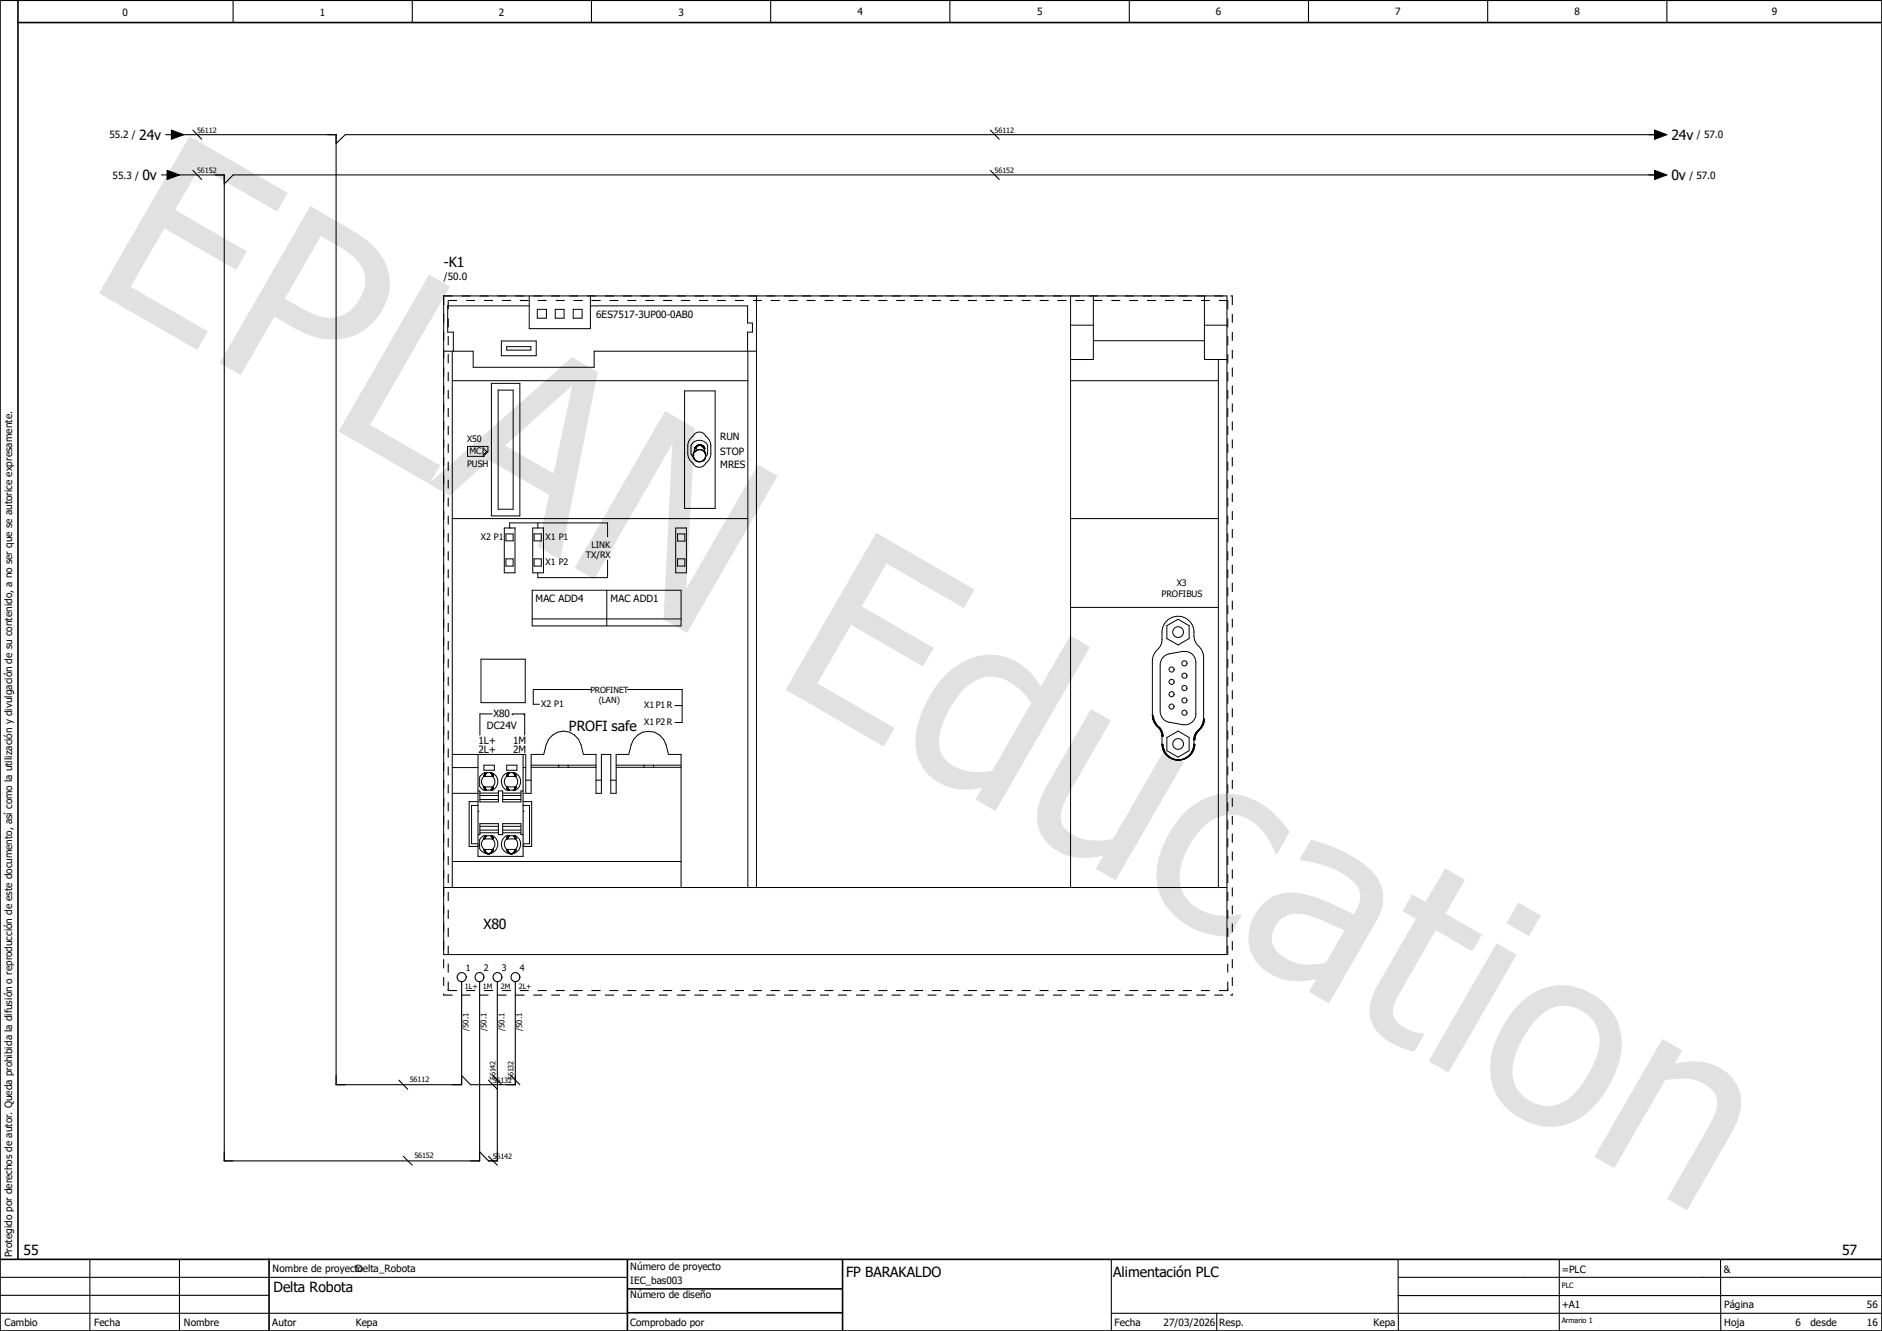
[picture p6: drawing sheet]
<svg xmlns="http://www.w3.org/2000/svg" width="297mm" height="210mm" viewBox="0 0 297 210" stroke-linecap="round" stroke-linejoin="round" font-family="sans-serif">
<path d="M210.1 -.1l-210.1 210.2M0 160.4l70.2 49.6M0 210v.1" fill="none" stroke="#fff" stroke-width=".16"/>
<g fill="none" stroke="#000" stroke-width=".17">
<path d="M36.8 0v3.6M65.1 0v3.6M93.3 0v3.6M121.6 0v3.6M149.9 0v3.6M178.2 0v3.6M206.5 0v3.6M234.8 0v3.6M263.1 0v3.6M14.2 198.7v11.3M28.3 198.7v11.3M175.4 198.8v11.2"/>
<path d="M220.6 198.8l.1 11M246.1 198.8v11.2M271.5 198.8l.1 11.1M0 207.2h99M0 201.5h99M0 204.4h42.5M175.5 207.2h121.5M192 207.2v2.8M220.6 204.4h76.4M220.6 201.5h76.4"/>
</g>
<path d="M0 0h297v210h-297zM2.8 3.6h294.2M2.8 0v198.7M0 198.7h297M42.5 198.7v11.3M99 198.8v11.1M133 198.7v11.3M99 203.4h33.9M99.1 207.1h33.9" fill="none" stroke="#000" stroke-width=".25"/>
<path d="M29.9 21.5l15.5 9-1.7 2.9-12.2-7.1-3.9 6.8 11.4 6.6-1.7 2.9-11.4-6.6-5.3 9.3 12.2 7-1.7 2.9-15.5-8.9zM49 32.5l6.2 3.6a12.1 12.1 0 0 1 5.8 5.9 8.4 8.4 0 0 1-2.2 8.9 9.4 9.4 0 0 1-11.2 1.4l-4.3-2.3-5.3 9.2-3.3-1.9zM50.6 37.3l-5.7 9.8 2.3 1.3a8.8 8.8 0 0 0 5.6 1.7 6.1 6.1 0 0 0 4.7-6.9 7.2 7.2 0 0 0-3.6-4.1zM67.7 43.3l3.3 1.9-12.6 21.9 11.1 6.3-1.7 3-14.4-8.3zM67.6 76.3l22.7-19.9 4 2.3-5.9 29.6-3.5-2 1.8-8.2-9.5-5.5-6.2 5.6zM79.7 70.3l7.7 4.4 2.9-13.9zM105 64.9l4.7 2.7-1.4 25.3 11.3-19.6 3.1 1.8-14.3 24.8-3.7-2.2 1.4-27.6-12.3 21.3-3.1-1.8zM138.3 84.1l15.5 8.9-1.7 2.9-12.2-7-3.9 6.8 11.3 6.5-1.6 2.9-11.4-6.5-5.3 9.2 12.2 7.1-1.7 2.9-15.5-9zM149.4 106.4a9.3 9.3 0 0 1 9.9-2.5 9.8 9.8 0 0 1 5 4.4l4.6-8 3.1 1.8-14.9 25.9-3.1-1.8 1.1-1.9a8.7 8.7 0 0 1-9.1-2.7 8.4 8.4 0 0 1-1-8 18.7 18.7 0 0 1 4.4-7.2zM152.1 108.8a14 14 0 0 0-3.9 8.4 4.8 4.8 0 0 0 4.1 4.4 10.4 10.4 0 0 0 4.3 0l6.2-10.7a9.3 9.3 0 0 0-5.7-4.1 5.9 5.9 0 0 0-5 2zM172.2 111.9l3.1 1.8-6.4 11.1a8.6 8.6 0 0 0-1.5 4.4 4 4 0 0 0 3 3 10.8 10.8 0 0 0 5.2 .2l8.1-13.9 3.1 1.8-10.7 18.6-3.2-1.8 1.2-2.1a9.5 9.5 0 0 1-7.1-.7 6.3 6.3 0 0 1-2.9-8l1.1-2.4zM186.7 128.5a9.4 9.4 0 0 1 12.7-1.5 14.8 14.8 0 0 1 4.1 4.3l-2 3.5-.2-.1a9.9 9.9 0 0 0-4.8-5.7 6.1 6.1 0 0 0-7.2 2.1 12 12 0 0 0-3.1 7.5 6.1 6.1 0 0 0 5.1 5.7 10.3 10.3 0 0 0 4.5 0l.2 .1-2 3.5a12.3 12.3 0 0 1-10.6-6 10 10 0 0 1 .4-9.1l1.6-2.7zM201.9 145.2a3.6 3.6 0 0 0-.3 5 7.5 7.5 0 0 0 7.1 1.8l.5-.1 3-5.1-2.4-1.1a10.6 10.6 0 0 0-6-1.5 3.1 3.1 0 0 0-1.9 1zM206.9 132.5a20.8 20.8 0 0 1 9.9 5.3 6 6 0 0 1 .6 7.3l-7.7 13.2-3.1-1.8 1.1-2a10 10 0 0 1-7.9-1.2 6.7 6.7 0 0 1-1.1-9.9 6.4 6.4 0 0 1 7-2.3 36.2 36.2 0 0 1 7.9 3.2 4.3 4.3 0 0 0 .9-3.8 7.3 7.3 0 0 0-3.8-3.3 22.3 22.3 0 0 0-5.6-1.5zM222.9 141.1l2.1 1.2 3.1-5.3 3.1 1.8-3.1 5.4 5.8 3.3-1.5 2.6-5.8-3.3-5.1 8.9a10.4 10.4 0 0 0-1.7 3.8 2.96 2.96 0 0 0 2 2.7 7.7 7.7 0 0 0 2.8 .9l.2 .1-1.6 2.8-1.2-.4a9.5 9.5 0 0 1-5.2-3.6 5.6 5.6 0 0 1-.1-5.2l.8-1.5 6-10.3-2.2-1.3zM236.2 148.8l3.1 1.8-10.7 18.6-3.1-1.8zM239.6 142.4l3.6 2.1-1.9 3.2-3.6-2zM239.5 158.6a9.2 9.2 0 0 1 13.2-.7 9.2 9.2 0 0 1 2.5 10.8 15.8 15.8 0 0 1-6.3 8 9 9 0 0 1-9.8-.8 9 9 0 0 1-3.4-10.6 18.1 18.1 0 0 1 3.8-6.7zM242.6 160.7a15.1 15.1 0 0 0-3.9 7.7 5.6 5.6 0 0 0 3.4 5.6 5.6 5.6 0 0 0 6.4-1.5 15.5 15.5 0 0 0 3.9-7.7 5.6 5.6 0 0 0-6.9-5.9 6.3 6.3 0 0 0-2.9 1.8zM262.4 163.9l3.1 1.9-1.2 2a9.5 9.5 0 0 1 7.8 1.1 6.2 6.2 0 0 1 2.2 7.5l-1.1 2.5-7 12.1-3.1-1.9 6.1-10.5a11.7 11.7 0 0 0 1.8-4.5 3.6 3.6 0 0 0-2.5-3.3 9.8 9.8 0 0 0-5.7-.3l-8 13.8-3.2-1.8z" fill="#e1e1e1"/>
<g fill="none" stroke="#000" stroke-width=".17">
<path d="M25.5 27.6h.9M26.2 21.3h.9M26.4 26.9l1.9 .7-1.9 .7zM26.9 27.6h8.5v155.6h40.3v-28.3M27.1 20.5l1.9 .8-1.9 .7zM27.6 21.3h25.4v149.9h19.9v-16.3M30.4 20.5l1.4 1.5M30.4 26.9l1.4 1.4M156.3 20.5l1.4 1.5M156.3 26.9l1.4 1.4M261.1 20.5l2 .8-2 .7zM261.1 26.9l2 .7-2 .7z"/>
<path d="M261.6 21.3h-207.1l-1.5 1.3M261.6 27.6h-224.8l-1.4 1.4M78.5 154.9v28.3h-1.4l-1.4-1.5M81.3 154.9v16.3h-7l-1.4-1.5M62.9 170.4l1.4 1.5M77.1 170.4l1.4 1.5M77.8 169.7l1.4 1.5M80.6 169.7l1.4 1.5M63.7 182.5l1.4 1.4M77.1 182.5l1.4 1.4"/>
<circle cx="72.9" cy="154.2" r=".72"/>
<circle cx="75.7" cy="154.2" r=".71"/>
<circle cx="78.5" cy="154.2" r=".71"/>
<circle cx="81.3" cy="154.2" r=".71"/>
</g>
<g fill="none" stroke="#000" stroke-width=".16">
<path d="M70 46.7h123.6v103.9h-123.6zM70 55.4h4.7v2.6h19.1v-2.6h25.6M71.4 55.4v84.6M79.1 53.8h5.5v2.3h-5.5zM80 54.7h3.8v.5h-3.8zM83.5 48.3h-12.8v4.1h.8v3M83.5 46.7v5.2h9.7v-5.2M84.8 48.8h1.4v1.4h-1.4zM87.6 48.8h1.4v1.4h-1.4zM90.5 48.8h1.4v1.4h-1.4zM93.2 48.3h24.8v2.7h.7v1.4h-.7v3M118 55.4v84.6"/>
<path d="M119.4 46.7v93.3M169 46.7v93.3M169 51.3h3.6M172.6 46.7v10h-3.6M172.6 53.8h17.5M190.1 46.7v10h3.5M190.1 51.3h3.5M192.3 56.7v83.3M71.4 60.1h46.6M73.8 70.4h3.2v.9l-.7 .7h-2.5zM76.2 70.7l.6 .5-.6 .6zM76.3 72h.1"/>
<path d="M76.8 71.2h.1M77.6 60.5h4.4v20.9h-4.4zM78.6 61.6h2.4v18.7h-2.4zM108 61.7h4.9v18.5h-4.9zM109.4 72.1l-.3-.5v-1.3a1.48 1.48 0 0 1 2.6 0v1.3l-.4 .5M109.4 71.8h.1M109.4 72.2h.1M109.4 71.7v.4M109.5 68.6a1.1 1.1 0 0 1 1.9 .2 1.84 1.84 0 0 1 .8 1.6 2.83 2.83 0 0 1-.5 2.4l-.3 .3a1.11 1.11 0 0 1-1 .6 1.11 1.11 0 0 1-1.1-.6 1.79 1.79 0 0 1-.8-1.6 2.86 2.86 0 0 1 .6-2.4zM109.5 72.4h.1M109.6 71.3h.1M109.6 70.8h.1"/>
<path d="M109.6 70.7h.1M109.6 70.7l-.2 1M109.7 70.7h.1M109.7 71.2h.1M109.7 70.7h-.1M109.7 70.6h.1M109.7 70.6v.1M109.8 70.5h.1M109.8 71.1h.1M109.8 70.5l-.1 .1M109.9 70.4h.1M109.9 70.4l-.1 .1"/>
<path d="M109.9 72.8h.1M109.9 71h.1M109.9 71l-.4 .4-.1 .3M110 70.4h.1M110 70.3h.1M110 70.3v.1M110.1 70.3h.1M110.2 70.3h.1M110.2 70.2h.1M110.2 70.2v.1M110.2 70.2h.3M110.2 72.9h.1"/>
<path d="M110.2 71h.1M110.3 70.2h.1M110.4 70.2h.1M110.5 70.2h.1M110.5 70.2l.1 .1M110.6 70.3h.1M110.6 71h.1M110.6 71l.4 .1 .3 .4M110.6 71h-.7M110.7 70.3h.1M110.7 70.3l.1 .1M110.8 70.4h.1"/>
<path d="M110.9 70.4h.1M110.9 72.7h.1M110.9 70.5h.1M110.9 70.4v.1M111 70.5h.1M111 70.5v.1M111 70.6h.1M111 72.6h.1M111 70.7h.1M111 70.6l.1 .1M111.1 70.7h.1M111.1 72.6h.1"/>
<path d="M111.1 70.8h.1M111.1 70.8l.2 .9M111.1 70.7v.1M111.1 71.3h.1M111.2 72.4h.1M111.2 71.4h.1M111.3 71.9h.1M111.3 71.5h.1M111.3 71.5v.8l-.7 .6h-.4l-.4-.2-.4-.6M111.3 71.8h.1M169 60.1h23.3M71.4 81.8h46.6"/>
<path d="M79.8 84.2h1.2v1.1h-1.2zM79.8 88.2h1.2v1.1h-1.2zM80.3 83.3h.1M80.4 83.3v-.8h15.5v2.2M81.3 83.3v7.1h-1.7v-7.1h1.7M84 93.1h23.5v5.7h-23.5zM84 97.7h23.5M84.3 84.2h1.1v1.1h-1.1zM84.3 88.2h1.1v1.1h-1.1zM84.9 82.5v.8M85.8 83.3v7.1h-1.7v-7.1h1.7M95.8 93.1v5.7"/>
<path d="M95.9 88.4v2.7h-11v-.7M106.9 84.2h1.2v1.2h-1.2zM106.9 88.2h1.2v1.1h-1.2zM108.3 83.3v7.1h-1.7v-7.1h1.7M169 95.8h23.3M169 81.8h23.3M184.1 98.7l1.8-1 1.8 1v2.1l-1.8 1-1.8-1zM71.4 119h11.6v6.2h.8v-6.2h2l.4-1.5a2.83 2.83 0 0 1 2.7-2.1 2.83 2.83 0 0 1 2.8 2.1l.4 1.5h2v6.2h.8v-6.2h1.5v6.2h.8v-6.2h2l.4-1.5a2.85 2.85 0 0 1 2.8-2.1 2.85 2.85 0 0 1 2.7 2.1l.4 1.5h2v21M75.4 119v16.1h7.1v-16.1M75.9 104h7v6.9h-7zM77.7 112.6h-2v3.4M80.8 112.8h.1"/>
<path d="M80.8 112.6h2v3.4M82.7 112.8h.1M93.1 108.8h.1M93.1 108.8h-8.9v2.3h.9M99 108.8h8.7v5.2h-1.2M106.5 111.3h1.2M107.5 108.8h.1M181.9 112.9h.1M181.9 113.3h.1M181.9 113.2h.1M181.9 113.1h.1M181.9 113h.1"/>
<path d="M181.9 113.3v-9a2.69 2.69 0 0 1 1-2.1 2.93 2.93 0 0 0 .5-2.5 2.55 2.55 0 0 1 2.8-2.4 2.55 2.55 0 0 1 2.2 3 2.45 2.45 0 0 0 1 1.9 2.37 2.37 0 0 1 .5 1.5v9.9M181.9 113.5h.1M181.9 113.4h.1M181.9 113.3l.1 .4M182 113.6h.1M182 113.5h.1M182 113.7h.1M182.1 113.8h.1M182.1 113.7h.1M182.1 113.7v.1M182.1 113.9h.1M182.1 113.8l.1 .2"/>
<path d="M182.2 114h.1M182.2 114v.1M182.2 114.1h.1M182.2 114.1l.1 .1M182.3 114.2h.1M182.3 114.2l.1 .1M182.4 114.3h.1M182.4 114.3l.1 .1M182.5 114.4h.1M182.5 114.4v.1M182.5 114.5h.1M182.5 114.5l.1 .1"/>
<path d="M182.6 114.6h.1M182.6 114.6l.2 .1M182.8 114.7h.1M182.8 114.7v.1M182.8 114.8h.1M182.9 114.8h.1M182.9 114.8v.1M182.9 114.9h.1M182.9 114.9l.1 .1M183 114.9h.1M183 115h.1M183 115.1h.1"/>
<path d="M183 115v.1M183.1 115.1h.1M183.1 115.1l.1 .1M183.1 115.2h.1M183.2 115.3h.1M183.2 115.2h.1M183.2 115.2l.1 .6M183.2 115.4h.1M183.3 115.5h.1M183.3 115.4h.1M183.3 115.6h.1M183.3 115.8h.1"/>
<path d="M183.3 115.7h.1M183.3 115.8l.1 .1M183.4 116.2h.1M183.4 116.1h.1M183.4 116h.1M183.4 115.9h.1M183.4 117.6h.1M183.4 117.5h.1M183.4 117.4h.1M183.4 115.9v1.7M183.4 117.9h.1M183.4 117.8h.1"/>
<path d="M183.4 117.7h.1M183.4 117.6v.3M183.5 118.1h.1M183.5 118h.1M183.5 117.9h.1M183.5 117.9v.2M183.5 118.2h.1M183.5 118.1v.1M183.6 118.3h.1M183.6 118.2h.1M183.6 118.3v.1M183.6 118.2v.1"/>
<path d="M183.6 118.4h.1M183.6 118.5h.1M183.6 118.4v.1M183.7 103.6l.8-.4 2.1-.4a1.78 1.78 0 0 1 2.1 1.7v8.1a1.73 1.73 0 0 1-2.1 1.7l-2.1-.3a1.72 1.72 0 0 1-1.4-1.8v-7.3l.1-.5zM183.7 118.6h.1M183.7 118.5h.1M183.7 118.5v.2M183.7 118.7h.1M183.7 118.7l.2 .1M183.8 118.7h.1M183.8 118.8h.1M183.9 118.8h.1"/>
<path d="M183.9 118.8v.1M183.9 118.9h.1M183.9 118.9v.1M183.9 119h.1M184 119h.1M184 119l.1 .1M184.1 119.1h.1M184.1 119.1v.1M184.1 119.2h.1M184.1 116.4l1.8-1 1.8 1v2l-1.8 1.1-1.8-1.1zM184.1 119.2l.1 .1M184.2 119.3h.1"/>
<path d="M184.3 119.3h.1M184.3 119.3l.1 .1M184.4 119.4h.1M184.4 119.4l.1 .1M184.5 119.5h.1M184.5 119.5l.2 .1M184.6 119.5h.1M184.7 119.6h.1M184.8 119.6h.1M184.8 119.6v.1M184.8 119.7h.1M184.9 119.7h.1"/>
<path d="M184.9 119.7l.1 .1M185 119.7h.1M185 119.8h.1M185.1 119.8h.1M185.2 119.8h.1M185.3 119.8h.1M185.3 119.8l.4 .1M185.4 119.8h.1M185.5 119.9h.1M185.6 119.9h.1M185.7 119.9h.1M185.8 119.9h.1"/>
<path d="M185.8 119.9h.3M185.9 119.9h.1M186 119.9h.1M186.1 119.9h.1M186.1 119.9h.3M186.2 119.9h.1M186.3 119.9h.1M186.4 119.9h.1M186.4 119.8h.1M186.4 119.8h.2M186.4 119.8v.1M186.5 119.8h.1"/>
<path d="M186.6 119.8h.1M186.7 119.8h.1M186.8 119.8h.1M186.9 119.7h.1M186.9 119.7l-.1 .1M187 119.7h.1M187.1 119.6h.1M187.2 119.6h.1M187.2 119.5h.1M187.2 119.5l-.3 .2M187.3 119.5h.1M187.3 119.5h-.1"/>
<path d="M187.4 119.4h.1M187.5 119.4h.1M187.5 119.4l-.2 .1M187.5 119.3h.1M187.5 119.3v.1M187.6 119.3h.1M187.6 119.3h-.1M187.7 119.2h.1M187.7 119.2l-.1 .1M187.7 119.1h.1M187.8 119.1h.1M187.8 119.1l-.1 .1"/>
<path d="M187.8 119h.1M187.8 119v.1M187.9 119h.1M187.9 119h-.1M187.9 118.9h.1M187.9 118.9v.1M188 118.8h.1M188 118.9h.1M188 118.9h-.1M188 118.8v.1M188 118.7h.1M188 118.7v.1"/>
<path d="M188.1 118.7h.1M188.1 118.6h.1M188.2 118.5h.1M188.2 118.4h.1M188.2 118.4l-.2 .3M188.3 118.3h.1M188.3 118.2h.1M188.3 118h.1M188.3 118.1h.1M188.4 117.7h.1M188.4 117.8h.1M188.4 117.9h.1"/>
<path d="M188.4 117.7l-.2 .7M188.4 117.4h.1M188.4 117.5h.1M188.4 117.6h.1M188.4 116.5h.1M188.4 116.6h.1M188.4 116.7h.1M188.4 116.8h.1M188.4 116.5v1.2M188.5 116.3h.1M188.5 116.4h.1M188.5 116.5h.1"/>
<path d="M188.5 116.5h-.1M188.5 116.2h.1M188.6 116h.1M188.6 116.1h.1M188.6 115.8h.1M188.6 115.9h.1M188.6 115.8l-.1 .7M188.7 115.8h.1M188.7 115.7h.1M188.7 115.7l-.1 .1M188.8 115.6h.1M188.8 115.7h.1"/>
<path d="M188.8 115.6v.1M188.8 115.7h-.1M188.8 115.5h.1M188.8 115.5v.1M188.9 115.4h.1M188.9 115.4l-.1 .1M189 115.4h.1M189 115.4h-.1M189 115.3h.1M189.1 115.3h.1M189.1 115.2h.1M189.2 115.1h.1"/>
<path d="M189.2 115.1l-.2 .3M189.3 115.1h.1M189.3 115.1h-.1M189.3 115h.1M189.3 115v.1M189.4 115h.1M189.4 114.9h.1M189.4 114.9l-.1 .1M189.5 114.8h.1M189.5 114.8l-.1 .1M189.6 114.7h.1M189.6 114.7l-.1 .1"/>
<path d="M189.6 114.6h.1M189.6 114.6v.1M189.7 114.6h.1M189.7 114.6h-.1M189.7 114.4h.1M189.7 114.5h.1M189.7 114.4v.2M189.7 114.3h.1M189.7 114.3v.1M189.8 114.3h.1M189.8 114.3h-.1M189.8 114.1h.1"/>
<path d="M189.8 114.2h.1M189.9 114h.1M189.9 114l-.1 .3M189.9 113.7h.1M189.9 113.8h.1M189.9 113.9h.1M189.9 113.5h.1M189.9 113.6h.1M189.9 113.6v.4M71.4 135.9h36.1M71.4 125.2h4M71.4 121.1h4"/>
<path d="M75.4 133.3h.1M75.4 128h.1M75.4 126.5h-1.4v7.1h1.4M75.4 127.1h-1v6h1M75.4 124.8h.3v1.7h3v-1.7h.6v1.7h2.9v-1.7h.3M75.4 131.7h.3v-1.7h3v1.7h.6v-1.7h2.9v1.7h.3M75.7 131.4h3M75.7 131h3M75.7 130.4h3M75.7 126.2h3M75.7 125.5h3M75.7 125.1h3"/>
<path d="M75.9 132.2l.4-.3h1.5a1.52 1.52 0 0 1 .3 2.4 1.52 1.52 0 0 1-2.4-.4v-1.4zM76 122.2l.5-.3h1.1a1.51 1.51 0 0 1 1 1.3 1.51 1.51 0 0 1-.8 1.5h-1.5l-.4-.4-.2-.3v-1.4zM76.4 132.4a1.08 1.08 0 0 0 0 1.6M76.4 122.5a1.08 1.08 0 0 0 0 1.7M76.4 134h.1M76.4 134.1h.1M76.4 124.2h.1M76.4 132.3h.1M76.4 132.4h.1M76.4 122.4h.1M76.4 122.5h.1M76.4 120.7h1.6v.8h-1.6z"/>
<path d="M76.4 122.4v.1M76.4 134v.2M76.4 134h1.3M76.4 132.4h1.3M76.4 124.2h1.3M76.4 122.5h1.3M76.4 134.2h.1M76.4 124.3h.1M76.4 132.2h.1M76.4 122.3h.1M76.4 132.2v.2M76.4 122.3v.1"/>
<path d="M76.4 124.2l.1 .3M76.5 134.2h.1M76.5 134.3h.1M76.5 124.4h.1M76.5 124.5h.1M76.5 132.1h.1M76.5 122.2h.1M76.5 122.3h.1M76.5 122.2l-.1 .1M76.5 132.1l-.1 .1M76.5 134.2v.2M76.5 134.4h.1"/>
<path d="M76.5 132h.1M76.5 134.5h.1M76.5 124.6h.1M76.5 122.1h.1M76.5 122.1v.1M76.5 132v.1M76.5 124.5v.1M76.5 134.4v.1M76.6 134.5h.1M76.6 124.6h.1M76.6 131.9h.1M76.6 122h.1"/>
<path d="M76.6 131.9l-.1 .1M76.6 124.6v.1M76.6 124.7h.1M76.6 134.5l.1 .1M76.7 134.6h.1M76.7 122h.1M76.7 122l-.2 .1M76.7 121.9h.1M76.7 121.9v.1M76.8 134.6h.1M76.8 134.6v.1M76.8 134.7h.1"/>
<path d="M76.9 134.7h.1M76.9 134.7h.3M77 134.7h.1M77.1 134.7h.1M77.2 134.7h.1M77.3 134.7h.1M77.3 134.7h-.1M77.3 134.6h.1M77.3 134.6v.1M77.4 121.9h.1M77.4 134.6h.1M77.4 121.9l.2 .2"/>
<path d="M77.4 122h.1M77.5 122h.1M77.5 131.9h.1M77.5 124.7h.1M77.5 134.5h.1M77.5 124.6h.1M77.5 131.9l.1 .1M77.5 124.6v.1M77.6 122.1h.1M77.6 132h.1M77.6 124.6h.1M77.6 124.5h.1"/>
<path d="M77.6 134.5h.1M77.6 124.5v.1M77.6 124.6h-.1M77.6 134.5l-.2 .1M77.6 122.2h.1M77.6 134.4h.1M77.6 134.4v.1M77.6 122.1v.1M77.6 132v.1M77.6 122.3h.1M77.6 132.1h.1M77.6 124.4h.1"/>
<path d="M77.6 134.3h.1M77.6 122.2v.1M77.6 124.4v.1M77.6 132.1l.1 .1M77.6 134.3v.1M77.7 122.4h.1M77.7 122.3h.1M77.7 132.2h.1M77.7 124.4h.1M77.7 124.3h.1M77.7 134.2h.1M77.7 134.2l-.1 .1"/>
<path d="M77.7 122.3v.1M77.7 132.2v.1M77.7 124.4h-.1M77.7 132.4h.1a1.07 1.07 0 0 1-.1 1.6M77.7 122.5l.1 .1a1.07 1.07 0 0 1-.1 1.6M77.7 122.5h.1M77.7 132.4h.1M77.7 132.3h.1M77.7 124.2h.1M77.7 134.1h.1M77.7 134h.1M77.7 122.4v.1"/>
<path d="M77.7 132.3v.1M77.7 134v.1M77.7 124.2v.2M77.7 134.1v.1M79.3 131.4h2.9M79.3 131h2.9M79.3 130.4h2.9M79.3 126.2h2.9M79.3 125.5h2.9M79.3 125.1h2.9M79.5 132.2l.4-.3h1.5a1.52 1.52 0 0 1 .5 2.1 1.52 1.52 0 0 1-2.2 .4 1.52 1.52 0 0 1-.2-2.2zM79.7 122.2l.4-.3h1.1a1.51 1.51 0 0 1 1 1.3 1.51 1.51 0 0 1-.8 1.5h-1.5a1.54 1.54 0 0 1-.2-2.5z"/>
<path d="M80 132.4a1.08 1.08 0 0 0 0 1.6M80 122.5a1.08 1.08 0 0 0 0 1.7M80 134h.1M80 134.1h.1M80 124.2h.1M80 132.3h.1M80 132.4h.1M80 122.4h.1M80 122.5h.1M80 120.7h1.6v.8h-1.6zM80 122.4v.1M80 134v.1"/>
<path d="M80 134h1.3M80 132.4h1.3M80 124.2h1.3M80 122.5h1.3M80 134.1v.1M80 124.2v.1M80 134.2h.1M80 124.3h.1M80 124.4h.1M80 132.2h.1M80 122.3h.1M80 132.2v.2"/>
<path d="M80 122.3v.1M80 124.3v.1M80 134.2l.1 .1M80.1 134.3h.1M80.1 124.4h.1M80.1 124.5h.1M80.1 132.1h.1M80.1 122.2h.1M80.1 122.3h.1M80.1 122.2v.1M80.1 124.4v.1M80.1 134.3v.1"/>
<path d="M80.1 122.3h-.1M80.1 134.4h.1M80.1 132h.1M80.1 122.1h.1M80.1 122.1v.1M80.1 134.4v.1M80.1 132l-.1 .2M80.1 134.5h.1M80.1 124.6h.1M80.1 124.5v.1M80.1 134.5l.2 .1M80.2 134.5h.1"/>
<path d="M80.2 124.6h.1M80.2 131.9h.1M80.2 122h.1M80.2 124.6v.1M80.2 131.9l-.1 .1M80.2 124.7h.1M80.3 134.6h.1M80.3 122h.1M80.3 121.9h.1M80.3 121.9l-.2 .2M80.3 134.6l.1 .1M80.4 134.7h.1"/>
<path d="M80.5 134.7h.1M80.5 134.7h.3M80.6 134.7h.1M80.7 134.7h.1M80.8 134.7h.1M80.9 134.7h.1M80.9 134.7h-.1M80.9 134.6h.1M80.9 134.6v.1M81 121.9h.1M81 134.6h.1M81 121.9v.1"/>
<path d="M81 122h.1M81.1 122h.1M81.1 131.9h.1M81.1 124.7h.1M81.1 134.5h.1M81.1 134.5l-.1 .1M81.1 124.6h.1M81.1 122l.1 .1M81.1 131.9l.1 .1M81.1 124.6v.1M81.2 122.1h.1M81.2 132h.1"/>
<path d="M81.2 124.6h.1M81.2 124.5h.1M81.2 134.5h.1M81.2 134.4h.1M81.2 134.5h-.1M81.2 122.1v.1M81.2 132v.1M81.2 124.5v.1M81.2 134.4v.1M81.2 122.2h.1M81.2 122.3h.1M81.2 132.1h.1"/>
<path d="M81.2 124.4h.1M81.2 134.3h.1M81.2 134.2h.1M81.2 134.2v.2M81.2 122.2l.1 .1M81.2 132.1l.1 .1M81.3 122.4h.1M81.3 122.3h.1M81.3 132.2h.1M81.3 124.3h.1M81.3 124.2h.1M81.3 134.2h.1"/>
<path d="M81.3 122.4v.1M81.3 132.2v.2M81.3 122.3v.1M81.3 124.2l-.1 .3M81.3 134.2h-.1M81.3 132.4h.1a1.07 1.07 0 0 1-.1 1.6M81.3 122.5l.1 .1a1.07 1.07 0 0 1-.1 1.6M81.3 122.5h.1M81.3 132.4h.1M81.3 132.3h.1M81.3 134.1h.1M81.3 134h.1"/>
<path d="M81.3 134v.2M82.5 133.3h.1M82.5 128h.1M82.5 125.2h.1M82.5 127.1h1.1v6h-1.1M82.5 126.5h1.4v7.1h-1.4M82.5 121.1h.5M83 123.1h.8M83.8 121.1h10.3M83.8 120.7h10.3M88.2 120.7v.4M89.7 120.7v.4"/>
<path d="M94.1 123.1h.8M96.4 123.1h.8M97.2 121.1h10.3M97.2 120.7h10.3M101.6 120.7v.4M103.1 120.7v.4M70 140h123.6"/>
<circle cx="185.9" cy="99.7" r=".85"/>
<circle cx="184.9" cy="107.6" r=".4"/>
<circle cx="184.9" cy="109.5" r=".4"/>
<circle cx="184.9" cy="105.6" r=".4"/>
<circle cx="184.9" cy="111.5" r=".39"/>
<circle cx="185.9" cy="117.4" r=".85"/>
<circle cx="186.9" cy="106.6" r=".41"/>
<circle cx="186.9" cy="104.7" r=".41"/>
<circle cx="186.9" cy="108.6" r=".41"/>
<circle cx="186.9" cy="110.5" r=".41"/>
<circle cx="186.9" cy="112.5" r=".4"/>
</g>
<g fill="#000">
<path d="M26.4 26.9l1.9 .7-1.9 .7zM27.1 20.5l1.9 .8-1.9 .7zM261.1 20.5l2 .8-2 .7zM261.1 26.9l2 .7-2 .7zM193.5 47.3l.3 .1-.3 .1zM194.2 46.6l.4 .1-.4 .1zM69.9 156.8h.2l-.1 .3zM70.7 156h.1l-.1 .4zM193.5 156.2l.3 .1-.3 .1zM193.7 156h.1v.4zM194.2 156.9l.4 .1-.4 .1zM194.4 156.8h.2l-.1 .3z"/>
<path d="M69.9 46.7v1.4h.2v-1.4l-.1-.1zM69.9 49.5v1.4h.2v-1.4zM69.9 52.4v1.4h.2v-1.4zM69.9 55.2v1.4h.2v-1.4z"/>
<path d="M69.9 58v1.4h.2v-1.4zM69.9 60.8v1.5h.2v-1.5zM69.9 63.7v1.4h.2v-1.4zM69.9 66.5v1.4h.2v-1.4z"/>
<path d="M70 46.6l-.1 .1 .1 .1h1.4v-.2zM72.9 46.6v.2h1.4v-.2zM75.7 46.6v.2h1.4v-.2zM78.5 46.6v.2h1.4v-.2zM81.3 46.6v.2h1.5v-.2z"/>
<path d="M70.7 47.4v1.4h.1v-1.4l-.1-.1zM70.7 50.2v1.4h.1v-1.4zM70.7 53v1.5h.1v-1.5zM70.7 55.9v1.4h.1v-1.4z"/>
<path d="M70.7 58.7v1.5h.1v-1.5zM70.7 61.6v1.3h.1v-1.3zM70.7 64.4v1.4h.1v-1.4zM70.7 67.2v1.4h.1v-1.4z"/>
<path d="M70.7 47.3v.1v.1h1.4v-.2zM73.6 47.3v.2h1.4v-.2zM76.4 47.3v.2h1.4v-.2zM79.2 47.3v.2h1.4v-.2zM82 47.3v.2h1.4v-.2z"/>
<path d="M84.2 46.6v.2h1.4v-.2zM87 46.6v.2h1.4v-.2zM89.8 46.6v.2h1.4v-.2zM92.7 46.6v.2h1.4v-.2zM95.5 46.6v.2h1.4v-.2z"/>
<path d="M84.9 47.3v.2h1.4v-.2zM87.7 47.3v.2h1.4v-.2zM90.5 47.3v.2h1.4v-.2zM93.3 47.3v.2h1.5v-.2zM96.2 47.3v.2h1.4v-.2z"/>
<path d="M98.3 46.6v.2h1.4v-.2zM101.1 46.6v.2h1.4v-.2zM104 46.6v.2h1.4v-.2zM106.8 46.6v.2h1.4v-.2zM109.6 46.6v.2h1.4v-.2z"/>
<path d="M99 47.3v.2h1.4v-.2zM101.9 47.3v.2h1.4v-.2zM104.6 47.3v.2h1.5v-.2zM107.5 47.3v.2h1.4v-.2zM110.3 47.3v.2h1.5v-.2z"/>
<path d="M112.4 46.6v.2h1.5v-.2zM115.3 46.6v.2h1.4v-.2zM118.1 46.6v.2h1.4v-.2zM120.9 46.6v.2h1.4v-.2zM123.7 46.6v.2h1.5v-.2z"/>
<path d="M113.2 47.3v.2h1.4v-.2zM116 47.3v.2h1.4v-.2zM118.8 47.3v.2h1.4v-.2zM121.6 47.3v.2h1.5v-.2zM124.5 47.3v.2h1.4v-.2z"/>
<path d="M126.6 46.6v.2h1.4v-.2zM129.4 46.6v.2h1.4v-.2zM132.2 46.6v.2h1.4v-.2zM135.1 46.6v.2h1.4v-.2zM137.9 46.6v.2h1.4v-.2z"/>
<path d="M127.3 47.3v.2h1.4v-.2zM130.1 47.3v.2h1.4v-.2zM133 47.3v.2h1.4v-.2zM135.8 47.3v.2h1.4v-.2zM138.6 47.3v.2h1.4v-.2z"/>
<path d="M140.7 46.6v.2h1.5v-.2zM143.6 46.6v.2h1.4v-.2zM146.4 46.6v.2h1.4v-.2zM149.2 46.6v.2h1.4v-.2zM152.1 46.6v.2h1.4v-.2z"/>
<path d="M141.4 47.3v.2h1.4v-.2zM144.3 47.3v.2h1.4v-.2zM147.1 47.3v.2h1.4v-.2zM149.9 47.3v.2h1.4v-.2zM152.7 47.3v.2h1.5v-.2z"/>
<path d="M154.9 46.6v.2h1.4v-.2zM157.7 46.6v.2h1.4v-.2zM160.5 46.6v.2h1.4v-.2zM163.4 46.6v.2h1.4v-.2zM166.2 46.6v.2h1.4v-.2z"/>
<path d="M155.6 47.3v.2h1.4v-.2zM158.4 47.3v.2h1.4v-.2zM161.2 47.3v.2h1.4v-.2zM164.1 47.3v.2h1.4v-.2zM166.9 47.3v.2h1.4v-.2z"/>
<path d="M169 46.6v.2h1.4v-.2zM171.8 46.6v.2h1.5v-.2zM174.7 46.6v.2h1.4v-.2zM177.5 46.6v.2h1.4v-.2zM180.3 46.6v.2h1.4v-.2zM183.1 46.6v.2h1.5v-.2zM186 46.6v.2h1.4v-.2zM188.8 46.6v.2h1.4v-.2zM191.6 46.6v.2h1.4v-.2z"/>
<path d="M169.7 47.3v.2h1.5v-.2zM172.6 47.3v.2h1.3v-.2zM175.4 47.3v.2h1.4v-.2zM178.2 47.3v.2h1.4v-.2zM181 47.3v.2h1.5v-.2zM183.9 47.3v.2h1.4v-.2zM186.7 47.3v.2h1.4v-.2zM189.5 47.3v.2h1.4v-.2zM192.4 47.3v.2h1.4v-.1v-.1z"/>
<path d="M193.7 47.4v1.4h.1v-1.4v-.1zM193.7 50.2v1.4h.1v-1.4zM193.7 53v1.5h.1v-1.5zM193.7 55.9v1.4h.1v-1.4z"/>
<path d="M193.7 58.7v1.5h.1v-1.5zM193.7 61.6v1.3h.1v-1.3zM193.7 64.4v1.4h.1v-1.4zM193.7 67.2v1.4h.1v-1.4z"/>
<path d="M194.4 46.7v1.4h.2v-1.4l-.1-.1zM194.4 49.5v1.4h.2v-1.4zM194.4 52.4v1.4h.2v-1.4zM194.4 55.2v1.4h.2v-1.4z"/>
<path d="M194.4 58v1.4h.2v-1.4zM194.4 60.8v1.5h.2v-1.5zM194.4 63.7v1.4h.2v-1.4zM194.4 66.5v1.4h.2v-1.4z"/>
<path d="M69.9 69.3v1.4h.2v-1.4zM69.9 72.1v1.5h.2v-1.5zM69.9 75v1.4h.2v-1.4zM69.9 77.8v1.4h.2v-1.4z"/>
<path d="M70.7 70v1.5h.1v-1.5zM70.7 72.9v1.4h.1v-1.4zM70.7 75.7v1.4h.1v-1.4zM70.7 78.5v1.4h.1v-1.4z"/>
<path d="M193.7 70v1.5h.1v-1.5zM193.7 72.9v1.4h.1v-1.4zM193.7 75.7v1.4h.1v-1.4zM193.7 78.5v1.4h.1v-1.4z"/>
<path d="M194.4 69.3v1.4h.2v-1.4zM194.4 72.1v1.5h.2v-1.5zM194.4 75v1.4h.2v-1.4zM194.4 77.8v1.4h.2v-1.4z"/>
<path d="M69.9 80.6v1.4h.2v-1.4zM69.9 83.5v1.4h.2v-1.4zM69.9 86.3v1.4h.2v-1.4zM69.9 89.1v1.5h.2v-1.5z"/>
<path d="M69.9 91.9v1.5h.2v-1.5zM69.9 94.8v1.4h.2v-1.4zM69.9 97.6v1.4h.2v-1.4zM69.9 100.5v1.4h.2v-1.4z"/>
<path d="M70.7 81.4v1.4h.1v-1.4zM70.7 84.2v1.4h.1v-1.4zM70.7 87v1.4h.1v-1.4zM70.7 89.8v1.4h.1v-1.4z"/>
<path d="M70.7 92.7v1.4h.1v-1.4zM70.7 95.5v1.4h.1v-1.4zM70.7 98.3v1.4h.1v-1.4zM70.7 101.1v1.5h.1v-1.5z"/>
<path d="M193.7 81.4v1.4h.1v-1.4zM193.7 84.2v1.4h.1v-1.4zM193.7 87v1.4h.1v-1.4zM193.7 89.8v1.4h.1v-1.4z"/>
<path d="M193.7 92.7v1.4h.1v-1.4zM193.7 95.5v1.4h.1v-1.4zM193.7 98.3v1.4h.1v-1.4zM193.7 101.1v1.5h.1v-1.5z"/>
<path d="M194.4 80.6v1.4h.2v-1.4zM194.4 83.5v1.4h.2v-1.4zM194.4 86.3v1.4h.2v-1.4zM194.4 89.1v1.5h.2v-1.5z"/>
<path d="M194.4 91.9v1.5h.2v-1.5zM194.4 94.8v1.4h.2v-1.4zM194.4 97.6v1.4h.2v-1.4zM194.4 100.5v1.4h.2v-1.4z"/>
<path d="M69.9 103.3v1.4h.2v-1.4zM69.9 106.1v1.4h.2v-1.4zM69.9 108.9v1.4h.2v-1.4zM69.9 111.8v1.4h.2v-1.4z"/>
<path d="M69.9 114.6v1.4h.2v-1.4zM69.9 117.4v1.4h.2v-1.4zM69.9 120.2v1.5h.2v-1.5zM69.9 123.1v1.4h.2v-1.4z"/>
<path d="M70.7 104v1.4h.1v-1.4zM70.7 106.8v1.4h.1v-1.4zM70.7 109.6v1.4h.1v-1.4zM70.7 112.5v1.4h.1v-1.4z"/>
<path d="M70.7 115.3v1.4h.1v-1.4zM70.7 118.1v1.4h.1v-1.4zM70.7 120.9v1.4h.1v-1.4zM70.7 123.8v1.4h.1v-1.4z"/>
<path d="M193.7 104v1.4h.1v-1.4zM193.7 106.8v1.4h.1v-1.4zM193.7 109.6v1.4h.1v-1.4zM193.7 112.5v1.4h.1v-1.4z"/>
<path d="M193.7 115.3v1.4h.1v-1.4zM193.7 118.1v1.4h.1v-1.4zM193.7 120.9v1.4h.1v-1.4zM193.7 123.8v1.4h.1v-1.4z"/>
<path d="M194.4 103.3v1.4h.2v-1.4zM194.4 106.1v1.4h.2v-1.4zM194.4 108.9v1.4h.2v-1.4zM194.4 111.8v1.4h.2v-1.4z"/>
<path d="M194.4 114.6v1.4h.2v-1.4zM194.4 117.4v1.4h.2v-1.4zM194.4 120.2v1.5h.2v-1.5zM194.4 123.1v1.4h.2v-1.4z"/>
<path d="M69.9 125.9v1.4h.2v-1.4zM69.9 128.7v1.4h.2v-1.4zM69.9 131.5v1.5h.2v-1.5zM69.9 134.4v1.4h.2v-1.4zM69.9 137.2v1.4h.2v-1.4zM69.9 140v1.4h.2v-1.4zM69.9 142.9v1.4h.2v-1.4zM69.9 145.7v1.4h.2v-1.4zM69.9 148.5v1.4h.2v-1.4zM69.9 151.3v1.5h.2v-1.5zM69.9 154.2v1.4h.2v-1.4z"/>
<path d="M70.7 126.6v1.4h.1v-1.4zM70.7 129.4v1.5h.1v-1.5zM70.7 132.2v1.5h.1v-1.5zM70.7 135.1v1.4h.1v-1.4zM70.7 137.9v1.4h.1v-1.4zM70.7 140.8v1.4h.1v-1.4zM70.7 143.6v1.4h.1v-1.4zM70.7 146.4v1.4h.1v-1.4zM70.7 149.2v1.4h.1v-1.4zM70.7 152.1v1.4h.1v-1.4zM70.7 154.9v1.4v.1l.1-.1v-1.4z"/>
<path d="M193.7 126.6v1.4h.1v-1.4zM193.7 129.4v1.5h.1v-1.5zM193.7 132.2v1.5h.1v-1.5zM193.7 135.1v1.4h.1v-1.4zM193.7 137.9v1.4h.1v-1.4zM193.7 140.8v1.4h.1v-1.4zM193.7 143.6v1.4h.1v-1.4zM193.7 146.4v1.4h.1v-1.4zM193.7 149.2v1.4h.1v-1.4zM193.7 152.1v1.4h.1v-1.4zM193.7 154.9v1.4l.1 .1v-.1v-1.4z"/>
<path d="M194.4 125.9v1.4h.2v-1.4zM194.4 128.7v1.4h.2v-1.4zM194.4 131.5v1.5h.2v-1.5zM194.4 134.4v1.4h.2v-1.4zM194.4 137.2v1.4h.2v-1.4zM194.4 140v1.4h.2v-1.4zM194.4 142.9v1.4h.2v-1.4zM194.4 145.7v1.4h.2v-1.4zM194.4 148.5v1.4h.2v-1.4zM194.4 151.3v1.5h.2v-1.5zM194.4 154.2v1.4h.2v-1.4z"/>
<path d="M69.9 157l.1 .1h1.4v-.2h-1.4zM72.9 156.9v.2h1.4v-.2zM75.7 156.9v.2h1.4v-.2zM78.5 156.9v.2h1.4v-.2zM81.3 156.9v.2h1.5v-.2z"/>
<path d="M70.7 156.2v.1v.1h1.4v-.2zM73.6 156.2v.2h1.4v-.2zM76.4 156.2v.2h1.4v-.2zM79.2 156.2v.2h1.4v-.2zM82 156.2v.2h1.4v-.2z"/>
<path d="M84.2 156.9v.2h1.4v-.2zM87 156.9v.2h1.4v-.2zM89.8 156.9v.2h1.4v-.2zM92.7 156.9v.2h1.4v-.2zM95.5 156.9v.2h1.4v-.2z"/>
<path d="M84.9 156.2v.2h1.4v-.2zM87.7 156.2v.2h1.4v-.2zM90.5 156.2v.2h1.4v-.2zM93.3 156.2v.2h1.5v-.2zM96.2 156.2v.2h1.4v-.2z"/>
<path d="M98.3 156.9v.2h1.4v-.2zM101.1 156.9v.2h1.4v-.2zM104 156.9v.2h1.4v-.2zM106.8 156.9v.2h1.4v-.2zM109.6 156.9v.2h1.4v-.2z"/>
<path d="M99 156.2v.2h1.4v-.2zM101.9 156.2v.2h1.4v-.2zM104.6 156.2v.2h1.5v-.2zM107.5 156.2v.2h1.4v-.2zM110.3 156.2v.2h1.5v-.2z"/>
<path d="M112.4 156.9v.2h1.5v-.2zM115.3 156.9v.2h1.4v-.2zM118.1 156.9v.2h1.4v-.2zM120.9 156.9v.2h1.4v-.2zM123.7 156.9v.2h1.5v-.2z"/>
<path d="M113.2 156.2v.2h1.4v-.2zM116 156.2v.2h1.4v-.2zM118.8 156.2v.2h1.4v-.2zM121.6 156.2v.2h1.5v-.2zM124.5 156.2v.2h1.4v-.2z"/>
<path d="M126.6 156.9v.2h1.4v-.2zM129.4 156.9v.2h1.4v-.2zM132.2 156.9v.2h1.4v-.2zM135.1 156.9v.2h1.4v-.2zM137.9 156.9v.2h1.4v-.2z"/>
<path d="M127.3 156.2v.2h1.4v-.2zM130.1 156.2v.2h1.4v-.2zM133 156.2v.2h1.4v-.2zM135.8 156.2v.2h1.4v-.2zM138.6 156.2v.2h1.4v-.2z"/>
<path d="M140.7 156.9v.2h1.5v-.2zM143.6 156.9v.2h1.4v-.2zM146.4 156.9v.2h1.4v-.2zM149.2 156.9v.2h1.4v-.2zM152.1 156.9v.2h1.4v-.2z"/>
<path d="M141.4 156.2v.2h1.4v-.2zM144.3 156.2v.2h1.4v-.2zM147.1 156.2v.2h1.4v-.2zM149.9 156.2v.2h1.4v-.2zM152.7 156.2v.2h1.5v-.2z"/>
<path d="M154.9 156.9v.2h1.4v-.2zM157.7 156.9v.2h1.4v-.2zM160.5 156.9v.2h1.4v-.2zM163.4 156.9v.2h1.4v-.2zM166.2 156.9v.2h1.4v-.2z"/>
<path d="M155.6 156.2v.2h1.4v-.2zM158.4 156.2v.2h1.4v-.2zM161.2 156.2v.2h1.4v-.2zM164.1 156.2v.2h1.4v-.2zM166.9 156.2v.2h1.4v-.2z"/>
<path d="M169 156.9v.2h1.4v-.2zM171.8 156.9v.2h1.5v-.2zM174.7 156.9v.2h1.4v-.2zM177.5 156.9v.2h1.4v-.2zM180.3 156.9v.2h1.4v-.2zM183.1 156.9v.2h1.5v-.2zM186 156.9v.2h1.4v-.2zM188.8 156.9v.2h1.4v-.2zM191.6 156.9v.2h1.4v-.2z"/>
<path d="M169.7 156.2v.2h1.5v-.2zM172.6 156.2v.2h1.3v-.2zM175.4 156.2v.2h1.4v-.2zM178.2 156.2v.2h1.4v-.2zM181 156.2v.2h1.5v-.2zM183.9 156.2v.2h1.4v-.2zM186.7 156.2v.2h1.4v-.2zM189.5 156.2v.2h1.4v-.2zM192.4 156.2v.2h1.4v-.1v-.1z"/>
</g>
<g font-size="2.2">
<text x="22" y="22.1">24v</text>
<text x="263.8" y="22.1">24v</text>
<text x="22.5" y="28.4">0v</text>
<text x="263.8" y="28.4">0v</text>
<text x="70" y="42.2">-K1</text>
<text x="89.8" y="115.3">PROFI safe</text>
<text x="76.3" y="146.5">X80</text>
<text x="3.7" y="198">55</text>
<text x="290.7" y="198">57</text>
<text x="43.1" y="203.8">Delta Robota</text>
<text x="133.5" y="201.5">FP BARAKALDO</text>
<text x="175.7" y="201.5">Alimentación PLC</text>
</g>
<g font-size="1.6">
<text x="19.3" y="2.5">0</text>
<text x="50.5" y="2.5">1</text>
<text x="78.7" y="2.5">2</text>
<text x="107.1" y="2.5">3</text>
<text x="135.3" y="2.4">4</text>
<text x="163.7" y="2.4">5</text>
<text x="191.9" y="2.4">6</text>
<text x="220.2" y="2.4">7</text>
<text x="248.5" y="2.4">8</text>
<text x="279.6" y="2.4">9</text>
<text x="17.3" y="21.8">55.2 /</text>
<text x="267.8" y="21.8">/ 57.0</text>
<text x="17.8" y="28.2">55.3 /</text>
<text x="266.6" y="28.2">/ 57.0</text>
<text x="70" y="44.2">/50.0</text>
<text x="94.1" y="50.1">6ES7517-3UP00-0AB0</text>
<text x="113.7" y="69.5">RUN</text>
<text x="113.7" y="71.8">STOP</text>
<text x="113.7" y="73.9">MRES</text>
<text x="84.5" y="95">MAC ADD4</text>
<text x="96.4" y="95">MAC ADD1</text>
<text x="77.9" y="113.2">X80</text>
<text x="75.5" y="117.3">1L+</text>
<text x="75.5" y="118.7">2L+</text>
<text x="76.8" y="115.1">DC24V</text>
<text x="81" y="118.7">2M</text>
<text x="81" y="117.3">1M</text>
<text x="1.9" y="198.3" transform="rotate(-90 1.9 198.3)">Protegido por derechos de autor. Queda prohibida la difusión o reproducción de este documento, así como la utilización y divulgación de su contenido, a no ser que se autorice expresamente.</text>
<text x="43" y="200.7">Nombre de proyecto</text>
<text x="56.2" y="200.7">Delta_Robota</text>
<text x="99.4" y="202.5">IEC_bas003</text>
<text x="99.4" y="200.3">Número de proyecto</text>
<text x="246.5" y="200.8">=PLC</text>
<text x="272" y="200.8">&amp;</text>
<text x=".7" y="209.3">Cambio</text>
<text x="14.9" y="209.3">Fecha</text>
<text x="29" y="209.3">Nombre</text>
<text x="43" y="209.2">Autor</text>
<text x="56.1" y="209.2">Kepa</text>
<text x="99.4" y="209.2">Comprobado por</text>
<text x="99.4" y="204.8">Número de diseño</text>
<text x="175.9" y="209.2">Fecha</text>
<text x="183.6" y="209.2">27/03/2026</text>
<text x="192.4" y="209.2">Resp.</text>
<text x="216.7" y="209.2">Kepa</text>
<text x="246.5" y="206.3">+A1</text>
<text x="272.1" y="209.2">Hoja</text>
<text x="272.1" y="206.3">Página</text>
<text x="283.3" y="209.2">6</text>
<text x="285.7" y="209.2">desde</text>
<text x="294.6" y="209.2">16</text>
<text x="294.6" y="206.3">56</text>
</g>
<g font-size="1.4">
<text x="73.7" y="69.7">X50</text>
<text x="74.1" y="71.6">MC</text>
<text x="73.7" y="73.7">PUSH</text>
<text x="75.9" y="85.3">X2 P1</text>
<text x="86.1" y="85.3">X1 P1</text>
<text x="86.1" y="89.2">X1 P2</text>
<text x="92.5" y="88.1">TX/RX</text>
<text x="93.3" y="86.4">LINK</text>
<text x="183.3" y="94.3">PROFIBUS</text>
<text x="185.7" y="92.5">X3</text>
<text x="85.4" y="111.6">X2 P1</text>
<text x="101.7" y="111.8">X1 P1R</text>
<text x="101.7" y="114.4">X1 P2R</text>
<text x="73.5" y="153.2">1</text>
<text x="76.4" y="153.2">2</text>
<text x="79.2" y="153.2">3</text>
<text x="82" y="153.2">4</text>
</g>
<g font-size="1.3">
<text x="93.2" y="109.3">PROFINET</text>
<text x="94.5" y="110.9">(LAN)</text>
</g>
<g font-size="1.2">
<text x="31.1" y="21">56112</text>
<text x="157" y="21">56112</text>
<text x="31.1" y="27.3">56152</text>
<text x="157" y="27.3">56152</text>
<text x="73.4" y="156">1L+</text>
<text x="76.2" y="156">1M</text>
<text x="79" y="156">2M</text>
<text x="81.9" y="156">2L+</text>
<text x="74" y="162.6" transform="rotate(-90 74 162.6)">/50.1</text>
<text x="76.8" y="162.6" transform="rotate(-90 76.8 162.6)">/50.1</text>
<text x="79.6" y="162.6" transform="rotate(-90 79.6 162.6)">/50.1</text>
<text x="82.4" y="162.6" transform="rotate(-90 82.4 162.6)">/50.1</text>
<text x="64.7" y="170.8">56112</text>
<text x="77.8" y="170.9">56132</text>
<text x="78.2" y="170.4" transform="rotate(-90 78.2 170.4)">56142</text>
<text x="81" y="170.4" transform="rotate(-90 81 170.4)">56132</text>
<text x="65.4" y="182.8">56152</text>
<text x="77.8" y="182.9">56142</text>
<text x="246.5" y="203.2">PLC</text>
<text x="246.5" y="208.8">Armario 1</text>
</g>
</svg>
